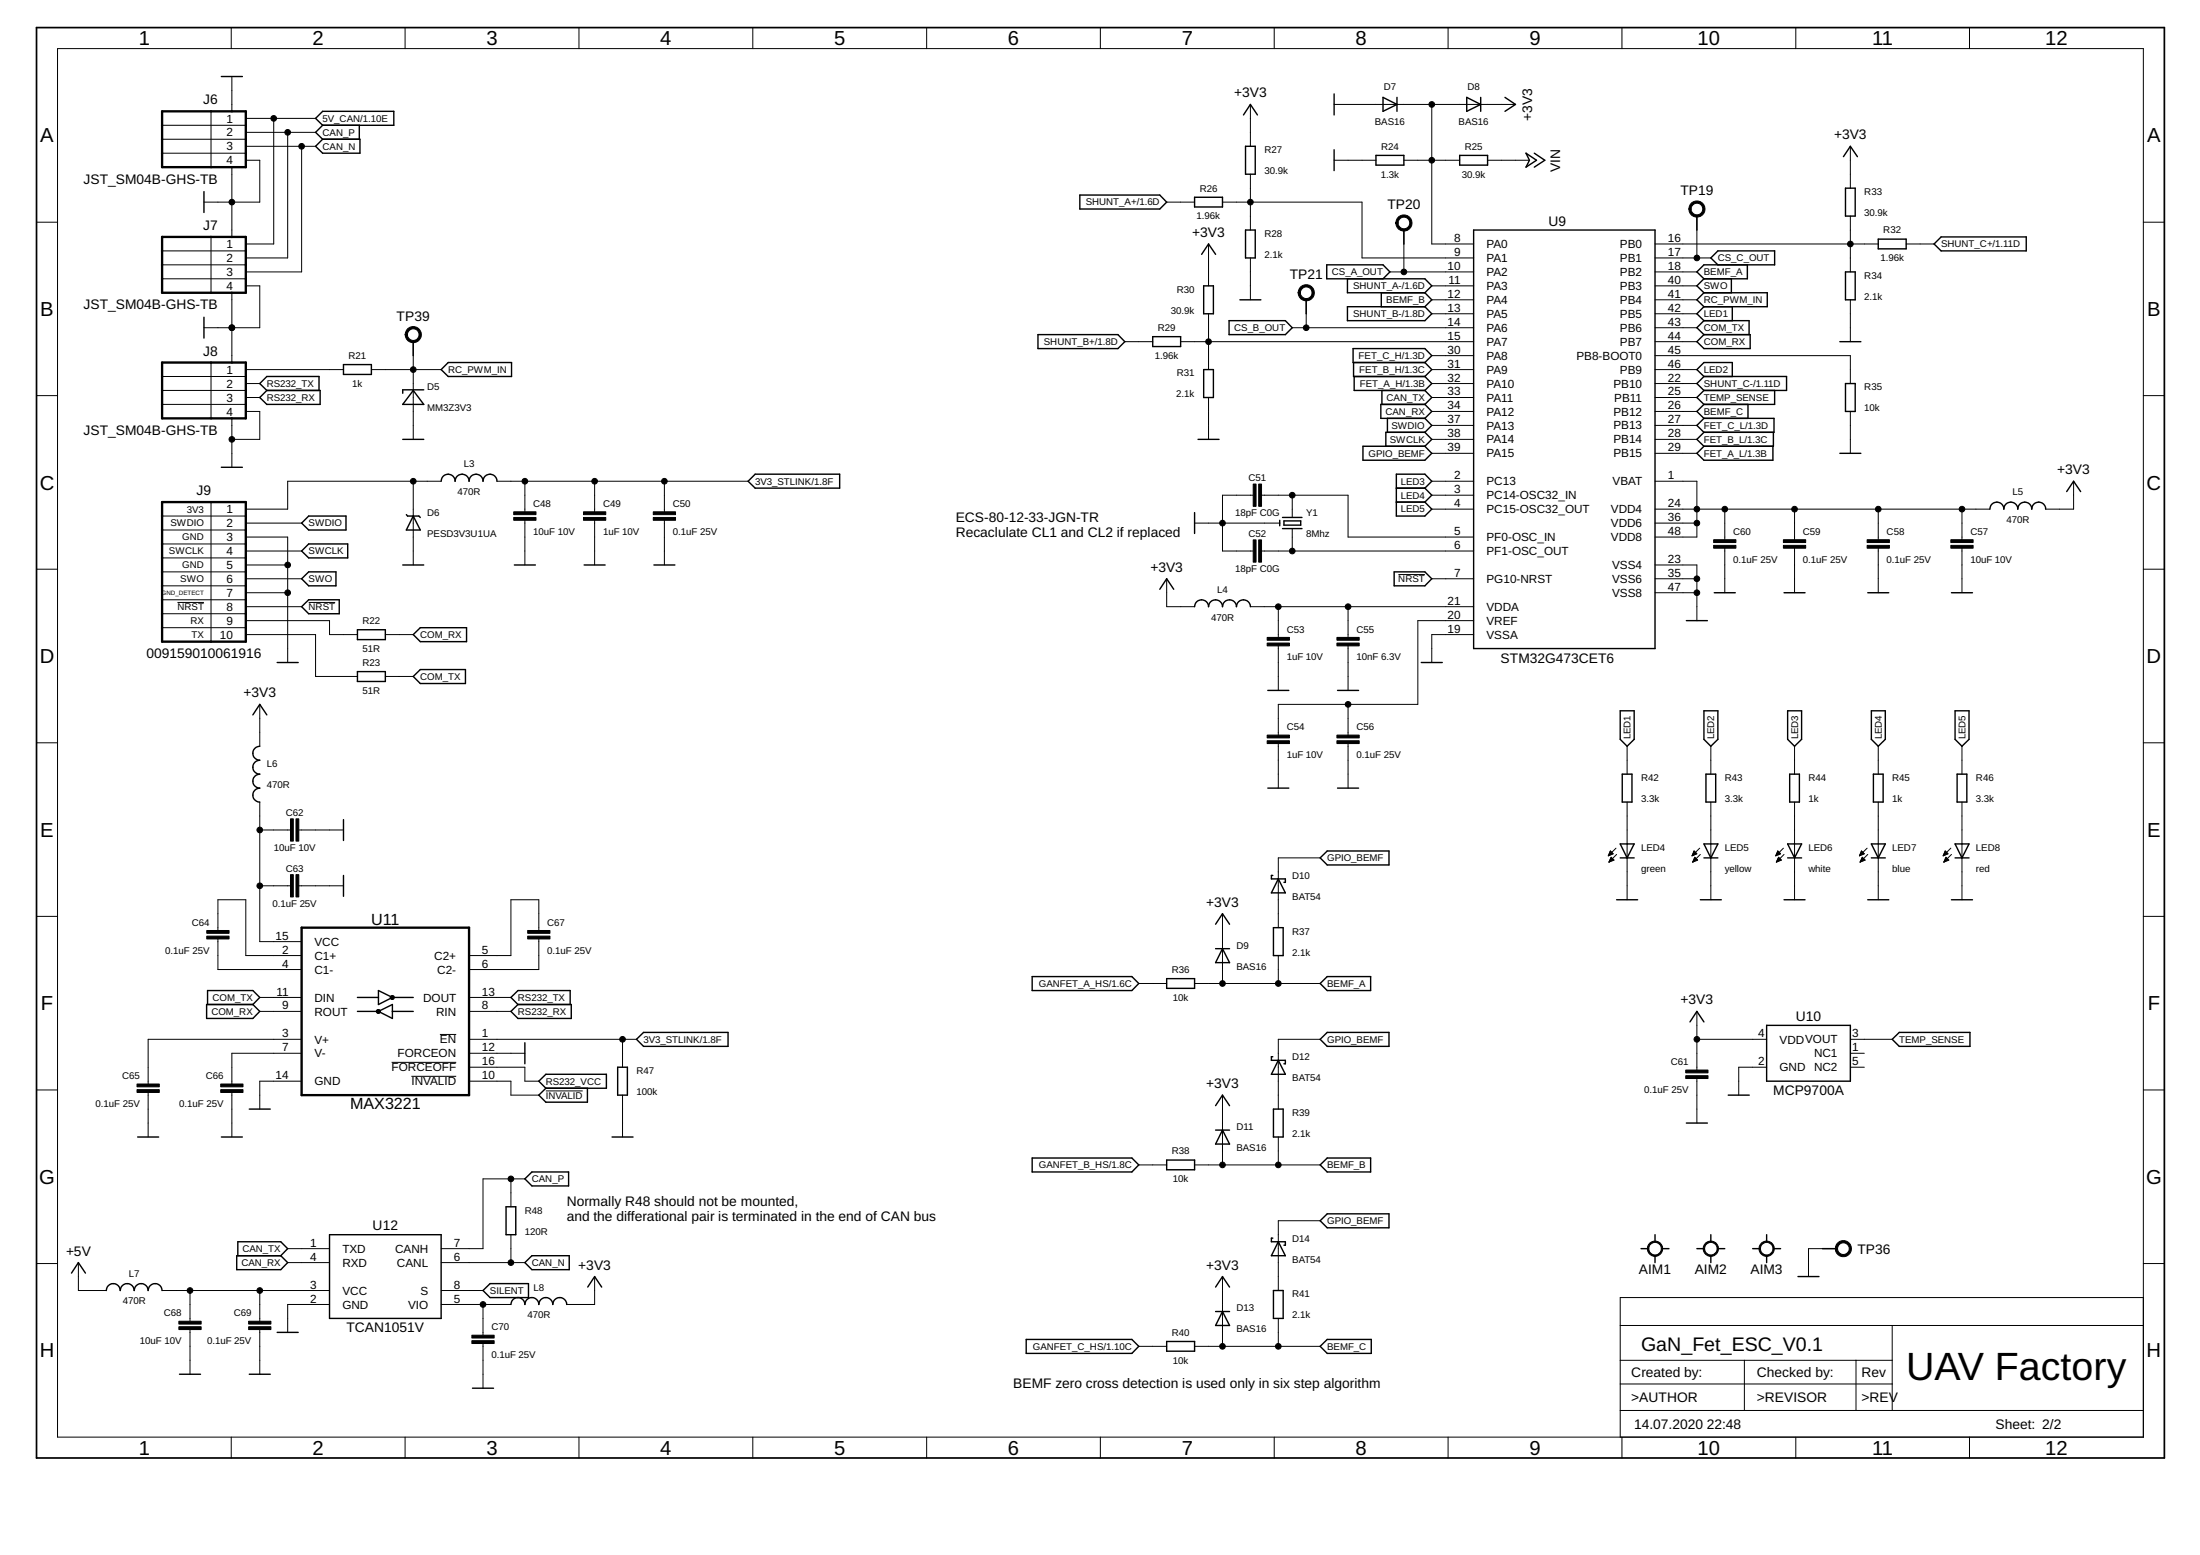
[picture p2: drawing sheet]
<svg xmlns="http://www.w3.org/2000/svg" width="297mm" height="210mm" viewBox="0 0 297 210" stroke-linecap="round" stroke-linejoin="round" font-family="sans-serif">
<g fill="none" stroke="#000" stroke-width=".14">
<path d="M7.8 6.6h281.6v187.4h-281.6zM21.9 16.9h11.3M21.9 18.8h11.3M28.5 15v7.6M31.2 3.7v2.9M31.3 10.3v4.7M33.2 17.9h9.4M33.2 19.7h9.4M33.2 16h9.4M37 16v16.9h-3.8M38.8 17.9v16.9h-5.6M40.7 19.7v17h-7.5"/>
<path d="M54.7 3.7v2.9M78.2 3.7v2.9M101.6 3.7v2.9M125.1 3.7v2.9M148.6 3.7v2.9M168.8 14.1v5.6M172 3.7v2.9M180.1 14.1h24.5M193.3 14.1v18.8h5.7M195.5 3.7v2.9M219 3.7v2.9M242.5 3.7v2.9"/>
<path d="M249.8 19.7v5.7M265.9 3.7v2.9M4.9 30h2.9M21.9 20.7h11.3M21.9 33.9h11.3M21.9 35.8h11.3M21.9 37.6h11.3M28.5 32v7.5M31.3 22.6v9.4M31.3 39.5v9.4M33.2 21.6h1.9v5.7h-7.6M33.2 38.6h1.9v5.6h-7.6"/>
<path d="M157.5 27.3h3.8M163.2 32.9v5.7M165.1 27.3h18.8v7.5h15.1M168.8 23.5v7.6M168.8 34.8v5.7M180.1 21.6h5.7M187.7 36.7h11.3M189.5 21.6h7.6M189.5 31.1v5.6M193.3 38.6h5.7M200.9 21.6h5.6M223.5 32.9h30.1"/>
<path d="M223.5 34.8h7.5M223.5 36.7h5.6M223.5 38.6h5.6M229.1 29.2v5.6M249.8 29.2v7.5M257.4 32.9h3.7M289.4 30h2.8M4.9 53.4h2.9M21.9 50.8h11.3M21.9 52.7h11.3M21.9 54.6h11.3M28.5 48.9v7.6"/>
<path d="M31.3 56.5v6.6M33.2 55.5h1.9v3.8h-3.8M33.2 49.9h13.2M33.2 51.8h1.9M33.2 53.7h1.9M50.1 49.9h9.5M55.8 46.1v13.2M151.9 46.1h3.7M159.4 46.1h39.6M163.2 42.4v7.5M163.2 53.7v5.6M174.5 44.2h24.5"/>
<path d="M176.4 40.5v3.7M193.3 49.9h5.7M193.3 40.5h5.7M193.3 42.4h5.7M193.3 48h5.7M193.3 51.8h5.7M193.3 53.7h5.7M193.3 55.5h5.7M193.3 57.4h5.7M193.3 59.3h5.7M223.5 44.2h5.6M223.5 49.9h5.6"/>
<path d="M223.5 40.5h5.6M223.5 42.4h5.6M223.5 46.1h5.6M223.5 48h26.3v3.8M223.5 51.8h5.6M223.5 53.7h5.6M223.5 55.5h5.6M223.5 57.4h5.6M223.5 59.3h5.6M249.8 40.5v5.6M249.8 55.5v5.7M289.4 53.4h2.8"/>
<path d="M4.9 76.8h2.9M21.9 69.7h11.3M21.9 71.5h11.3M21.9 73.4h11.3M21.9 75.3h11.3M21.9 77.2h11.3M21.9 79.1h11.3M28.5 67.8v18.8M33.2 72.5h5.6v16.9M33.2 74.4h7.5M33.2 78.1h7.5M33.2 70.6h7.5"/>
<path d="M33.2 76.3h5.6M55.8 65v11.3M59.6 65h-20.8v3.7h-5.6M67.1 65h33.9M70.9 65v4.1M70.9 70.2v6.1M80.3 65v4.1M80.3 70.2v6.1M89.7 65v4.1M89.7 70.2v6.1M157.5 78.1v3.8h3.8M161.3 70.6h11.5"/>
<path d="M169.2 66.8h-4.1v7.6h4.1M170.3 66.8h11.7v5.7h17M170.3 74.4h28.7M174.5 66.8v3M174.5 71.4v3M188.8 77.6h3.6M193.3 65h5.7M193.3 61.2h5.7M193.3 66.8h5.7M193.3 68.7h5.7M193.3 78.1h5.7M223.5 65h5.6v7.5h-5.6"/>
<path d="M223.5 76.3h5.6v7.5M223.5 61.2h5.6M223.5 68.7h45.2M223.5 78.1h5.6M223.5 70.6h5.6M232.9 68.7v4.2M232.9 74v6M242.3 68.7v4.2M242.3 74v6M253.6 68.7v4.2M253.6 74v6M264.9 68.7v4.2"/>
<path d="M264.9 74v6M280 65v3.7h-3.8M289.4 76.8h2.8M21.9 81h11.3M21.9 82.8h11.3M21.9 84.7h11.3M24 81.3h3.5M33.2 85.7h9.4v5.6h5.7M33.2 83.8h11.3v1.9h3.8M33.2 81.9h7.5M33.2 80h5.6M35.1 95.1v5.6"/>
<path d="M41.7 81.3h3.6M52 85.7h3.8M52 91.3h3.8M168.8 81.9h30.2M172.6 81.9v4.1M172.6 87.2v6M182 81.9v4.1M182 87.2v6M182 95.1v4.1M199 85.7h-5.7v3.7M199 83.8h-7.6v11.3h-18.8v4.1M223.5 80h5.6"/>
<path d="M4.9 100.3h2.9M35.1 108.3v18.8h5.6M35.1 119.6h4.1M35.1 112h4.1M40.3 119.6h6.1M40.3 112h6.1M172.6 100.4v6M178.2 115.8h-5.6v9.4M182 100.4v6M217.2 115.4h.1M217.2 115.4h.3M217.3 115.3h.4"/>
<path d="M217.3 116.4h.1M217.3 115.2h.5M217.3 116.3h.2M217.3 115.1h.4M217.3 116.2h.4M217.4 115h.2M217.4 116.1h.5M217.4 115h.1M217.4 116h.4M217.4 114.9h.1M217.4 115.9h.3M217.4 114.9l.4 .4-.7 .2z"/>
<path d="M217.5 115.9h.2M217.5 115.8h.1M217.5 115.7l.4 .4-.7 .3zM218.2 114.5l-1.1 1M218.3 115.3l-1.1 1.1M219.7 100.7v3.8M219.7 108.3v13.2M228.5 115.4h.1M228.5 115.4h.3M228.6 115.3h.4M228.6 116.4h.1M228.6 115.2h.5"/>
<path d="M228.6 116.3h.2M228.6 115.1h.4M228.6 116.2h.4M228.7 115h.2M228.7 116.1h.5M228.7 115h.1M228.7 116h.4M228.7 114.9h.1M228.7 115.9h.3M228.7 114.9l.4 .4-.6 .2zM228.8 115.9h.2M228.8 115.8h.1"/>
<path d="M228.8 115.7l.4 .4-.7 .3zM229.5 114.5l-1 1M229.6 115.3l-1.1 1.1M231 100.7v3.8M231 108.3v13.2M239.8 115.4h.1M239.8 115.4h.3M239.9 115.3h.4M239.9 116.4h.1M239.9 115.2h.5M239.9 116.3h.2M239.9 115.1h.4"/>
<path d="M239.9 116.2h.4M240 115h.2M240 116.1h.5M240 115h.1M240 116h.4M240 114.9l.4 .4-.6 .2zM240 114.9h.1M240 115.9h.3M240.1 115.9h.2M240.1 115.8h.1M240.5 116.1l-.4-.4-.3 .7M240.5 116.1l-.7 .3"/>
<path d="M240.8 114.5l-1 1M240.9 115.3l-1.1 1.1M242.3 100.7v3.8M242.3 108.3v13.2M251.1 115.4h.1M251.1 115.4h.3M251.2 115.3h.4M251.2 116.4h.1M251.2 115.2h.5M251.2 116.3h.2M251.2 115.1h.4M251.2 116.2h.4"/>
<path d="M251.3 115h.2M251.3 116.1h.5M251.3 115h.1M251.3 116h.4M251.3 114.9h.1M251.3 115.9h.4M251.3 114.9l.4 .4-.6 .2zM251.4 115.9h.2M251.4 115.8h.1M251.8 116.1l-.4-.4-.3 .7M251.8 116.1l-.7 .3M252.1 114.5l-1 1"/>
<path d="M252.2 115.3l-1.1 1.1M253.6 100.7v3.8M253.6 108.3v13.2M262.4 115.4h.1M262.4 115.4h.3M262.5 115.3h.4M262.5 116.4h.1M262.5 115.2h.5M262.5 116.3h.2M262.5 115.1h.4M262.5 116.2h.4M262.6 115h.2"/>
<path d="M262.6 116.1h.5M262.6 115h.1M262.6 116h.4M262.6 114.9h.1M262.6 115.9h.4M262.6 114.9l.4 .4-.6 .2zM262.7 115.9h.2M262.7 115.8h.1M263.1 116.1l-.4-.4-.3 .7M263.1 116.1l-.7 .3M263.4 114.5l-1 1M263.5 115.3l-1.1 1.1"/>
<path d="M264.9 100.7v3.8M264.9 108.3v13.2M289.4 100.3h2.8M4.9 123.7h2.9M29.4 125.6v-4.1h3.8v7.5h7.5M29.4 126.7v4.2h11.3M35.1 134.6h5.6M35.1 136.5h5.6M59.4 139.6h2.2M63.3 134.6h5.7M63.3 136.5h5.7M72.7 125.6v-4.1h-3.7v7.5h-5.7"/>
<path d="M72.7 126.7v4.2h-9.4M153.8 132.8h3.7M161.3 132.8h16.9M165.1 123.3v9.5M172.6 129v3.8M229.1 136.5v7.9M289.4 123.7h2.8M4.9 147.1h2.9M20 147.4v6.1M31.3 147.4v6.1M40.7 140.3h-20.7v6M40.7 145.9h-5.6v3.8"/>
<path d="M40.7 142.2h-9.4v4.1M52.9 143.4h8.7M55.5 145.3h6.1M63.3 140.3h22.6M63.3 144.1h7.6v1.8h1.8M63.3 145.9h5.7v1.9h3.7M63.3 142.2h7.6M69 159.1v3.8M70.9 159.1h-5.7v9.5h-5.6M73.7 147.3h5M84.1 140.3v3.8M84.1 147.8v5.7"/>
<path d="M153.8 157.2h3.7M161.3 157.2h16.9M165.1 147.8v9.4M172.6 153.5v3.7M178.2 140.3h-5.6v9.4M229.1 140.3h9.4M229.1 145.6v6M238.5 144.1h-3.7v3.7M249.8 140.3h5.7M249.8 144.1h1.9M249.8 142.2h1.9M289.4 147.1h2.8"/>
<path d="M4.9 170.6h2.9M10.6 170.4v3.8h3.8M21.9 174.2h22.6M25.7 174.2v4.2M25.7 179.5v6M35.1 174.2v4.2M35.1 179.5v6M38.8 168.6h5.7M38.8 170.4h5.7M44.5 176.1h-5.7v3.8M59.6 174.2h5.6M59.6 170.4h11.3"/>
<path d="M59.6 176.1h9.4M65.2 176.1v4.1M69 166.7v3.7M80.3 172.3v3.8h-3.8M165.1 172.3v9.4M172.6 178v3.7M178.2 164.8h-5.6v9.4M218.8 178.9h70.6M247.9 168.6h-3.7v3.7M255.5 178.9v11.5M289.4 175.2h-70.6v18.8M289.4 170.6h2.8"/>
<path d="M31.2 194v2.8M54.7 194v2.8M65.2 181.4v6M78.2 194v2.8M101.6 194v2.8M125.1 194v2.8M148.6 194v2.8M153.8 181.7h3.7M161.3 181.7h16.9M172 194v2.8M195.5 194v2.8M218.8 183.6h36.7"/>
<path d="M218.8 186.8h36.7M218.8 190.4h70.6M219 194v2.8M235.5 183.6v6.8M242.5 194v2.8M250.6 183.6v6.8M265.9 194v2.8"/>
</g>
<g fill="none" stroke="#000" stroke-width=".19">
<path d="M29.9 10.3h2.8M42.6 16l1-1h9.6v1.9h-9.6zM43.6 16.9l-1 1 1 .9M43.6 18.8h5v1.9h-5l-1-1zM48.5 16.9v1.9M167.9 15.5l.9-1.4 1 1.4M168.2 19.7h1.3v3.8h-1.3zM180.1 12.7v2.8M186.7 13.1l1.9 1-1.9 .9zM188.6 13.1v1.9M198 13.1l1.9 1-1.9 .9zM199.9 13.1v1.9"/>
<path d="M203.2 13.1l1.4 1-1.4 .9M27.5 25.9v2.8M145.8 26.3h10.8l.9 1-.9 .9h-10.8zM161.3 26.6h3.8v1.3h-3.8zM162.2 34.3l1-1.4 .9 1.4M162.5 38.6h1.3v3.8h-1.3zM168.2 31.1h1.3v3.7h-1.3zM180.1 20.2v2.8M181.9 37.6v1.9h10.5M185.8 21h3.7v1.3h-3.7zM186.5 39.5v1.9M186.7 37.6l1-.9-1-.9h-7.6v1.8h13.3l.9 1-.9 .9"/>
<path d="M189.5 31.1v1.8M192.4 39.5l.9 1-.9 .9M197.1 21h3.8v1.3h-3.8zM199 31.1h24.5v56.4h-24.5zM206 20.7l1.5 .9-1.5 1 .5-1zM207.2 20.7l1.4 .9-1.4 1M229.1 29.2v1.9M230.1 37.6l-1 1 1 .9M230.1 39.5h8.5v1.9h-8.5M230.1 39.5l-1 1 1 .9M231.9 35.8l-.9-1 .9-.9h7.7v1.9h-9.5l-1 .9 1 .9M233.8 37.6v1.9"/>
<path d="M235.9 35.8v1.8h-5.8M248.9 21.1l.9-1.4 1 1.4M249.2 36.7h1.3v3.8h-1.3zM249.2 25.4h1.3v3.8h-1.3zM253.6 32.3h3.8v1.3h-3.8zM262.1 32h11.5v1.9h-11.5l-1-1zM27.5 42.8v2.8M36 52.7l-.9-.9 .9-1h7.1v1.9M36 52.7h7.2v1.9h-7.2l-.9-.9zM46.4 49.2h3.7v1.3h-3.7zM54.4 59.3h2.8M55.8 52.7l1.4 1.9h-2.8z"/>
<path d="M55.8 46.1v1.9M57.2 52.6h-2.8v.5M59.6 49.9l.9-1h8.6v1.9h-8.6zM140.1 45.2h10.8l1 .9-1 1h-10.8zM155.6 45.4h3.8v1.4h-3.8zM161.8 59.3h2.8M162.5 49.9h1.3v3.8h-1.3zM165.9 43.3h7.6l1 .9-1 1h-7.6zM167.4 40.5h2.8M176.4 40.5v1.9M181.9 41.4h10.5l.9 1-.9 .9h-10.5zM182.7 47.1h9.7l.9 .9-.9 .9h-9.7z"/>
<path d="M182.8 48.9v1.9h9.6M182.8 50.8v1.9h9.6M186.6 52.7v1.9M187.3 56.5v1.9M192.4 54.6h-6v1.9h6M192.4 52.7l.9 1-.9 .9M192.4 54.6l.9 .9-.9 1M192.4 58.4l.9 .9-.9 .9M192.4 58.4h-5.3v1.8M192.4 56.5l.9 .9-.9 1M192.4 48.9l.9 1-.9 .9M192.4 50.8l.9 1-.9 .9"/>
<path d="M230.1 43.3l-1 .9 1 1M230.1 43.3h6.1v1.9M230.1 45.2h6.2v1.9h-6.2l-1-1zM230.1 50.8h11.1v1.9h-11.1M230.1 56.5h9.4v1.9h-9.4M230.1 52.7l-1 1 1 .9M230.1 50.8l-1-.9 1-1h3.8v1.9M230.1 50.8l-1 1 1 .9M230.1 58.4l-1 .9 1 .9M230.1 56.5l-1 .9 1 1M230.1 41.4l-1 1 1 .9M230.1 54.6l-1 .9 1 1"/>
<path d="M233.9 41.4v1.9M236 54.6v1.9M239.4 58.4v1.8h-9.3M239.6 52.7v1.9h-9.5M248.4 46.1h2.8M249.2 51.8h1.3v3.7h-1.3zM29.9 63.1h2.8M40.7 78.1l1-.9h3.7v1.9h-3.7zM41.7 73.4h5.2v1.9h-5.2l-1-.9zM41.7 69.7h5v1.8h-5l-1-.9zM54.4 76.3h2.8M54.9 69.5l.1 .2h1.6l.1 .1"/>
<path d="M55.8 69.7l.9 1.8h-1.8zM59.6 65a.94 .94 0 0 1 .9-1 .94 .94 0 0 1 .9 1 .94 .94 0 0 1 1-1 .94 .94 0 0 1 .9 1 .94 .94 0 0 1 1-1 .94 .94 0 0 1 .9 1 .94 .94 0 0 1 1-1 .94 .94 0 0 1 .9 1M69.4 76.3h2.9M78.9 76.3h2.8M88.3 76.3h2.8M102 64h11.4v1.9h-11.4l-1-.9zM156.6 79.5l.9-1.4 1 1.4M161.3 69.2v2.8M172.8 70.2v.8M173.2 71.4h2.6M173.2 69.8h2.6M173.4 70.3h2.2v.6h-2.2z"/>
<path d="M184 60.2h8.4l.9 1-.9 .9h-8.4zM188.2 77.2h4.2l.9 .9-.9 1h-4.2zM188.5 65.9h3.9M188.5 67.8h3.9M192.4 65.9l.9-.9-.9-1h-3.9v5.7h3.9l.9-1-.9-.9M192.4 65.9l.9 .9-.9 1M230.1 60.2l-1 1 1 .9h9.3v-1.9M248.4 61.2h2.8M268.7 68.7a.94 .94 0 0 1 .9-.9 .94 .94 0 0 1 1 .9 .94 .94 0 0 1 .9-.9 .94 .94 0 0 1 .9 .9 .94 .94 0 0 1 1-.9 .94 .94 0 0 1 .9 .9 .94 .94 0 0 1 1-.9 .94 .94 0 0 1 .9 .9M279 66.4l1-1.4 .9 1.4M34.1 96.5l1-1.4 .9 1.4M37.4 89.4h2.9"/>
<path d="M40.7 81.9l1-.9h4.1v1.8h-4.1zM48.3 85h3.7v1.3h-3.7zM48.3 90.7h3.7v1.3h-3.7zM55.8 91.3l.9-.9h6.1v1.9h-6.1zM55.8 85.7l.9-1h6.3v1.9h-6.3zM161.3 81.9a.94 .94 0 0 1 .9-.9 .94 .94 0 0 1 1 .9 .94 .94 0 0 1 .9-.9 .94 .94 0 0 1 1 .9 .94 .94 0 0 1 .9-.9 .94 .94 0 0 1 .9 .9 .94 .94 0 0 1 1-.9 .94 .94 0 0 1 .9 .9M171.2 93.2h2.8M180.6 93.2h2.8M191.9 89.4h2.8M218.8 95.9h1.8v3.9l-.9 .9-.9-.9zM227.7 83.8h2.8M230.1 95.9h1.8v3.9l-.9 .9-.9-.9z"/>
<path d="M231.5 80h2.8M240.9 80h2.8M241.4 95.9h1.8v3.9l-.9 .9-.9-.9zM252.2 80h2.8M252.7 95.9h1.9v3.9l-1 .9-.9-.9zM263.5 80h2.8M264 95.9h1.9v3.9l-1 .9-.9-.9zM35.1 100.7a.94 .94 0 0 0-1 1 .94 .94 0 0 0 1 .9 .94 .94 0 0 0-1 1 .94 .94 0 0 0 1 .9 .94 .94 0 0 0-1 .9 .94 .94 0 0 0 1 1 .94 .94 0 0 0-1 .9 .94 .94 0 0 0 1 1M46.4 110.6v2.9M46.4 118.2v2.8M171.2 106.4h2.8M171.9 118.2h-.2v.4h1.8v.5h-.1"/>
<path d="M172.6 118.6l.9 1.9h-1.8zM178.2 115.8l1-.9h8.3v1.9h-8.3zM180.6 106.4h2.8M218.8 115.8h1.8M218.8 113.9h1.8l-.9 1.9zM219 104.5h1.3v3.8h-1.3zM230.1 115.8h1.8M230.1 113.9h1.8l-.9 1.9zM230.3 104.5h1.3v3.8h-1.3zM241.4 113.9h1.8l-.9 1.9zM241.4 115.8h1.8M241.6 104.5h1.4v3.8h-1.4z"/>
<path d="M252.7 115.8h1.9M252.7 113.9h1.9l-1 1.9zM252.9 104.5h1.4v3.8h-1.4zM264 115.8h1.9M264 113.9h1.9l-1 1.9zM264.2 104.5h1.4v3.8h-1.4zM27.9 135.6h6.2l1 .9-1 1h-6.2zM28 135.6v-1.9h6.1l1 .9-1 1M48.3 134.6h2.8M48.3 136.5h2.8M51.1 133.7l1.9 .9-1.9 1zM51.1 136.5l1.9-.9v1.9z"/>
<path d="M53 134.6h2.8M53 136.5h2.8M69 136.5l.9-.9h7.2v1.9h-7.2zM69.9 135.6l-.9-1 .9-.9h7.1v1.9M139.4 131.8h13.4l1 1-1 .9h-13.4zM157.5 132.1h3.8v1.3h-3.8zM164.1 128.1h1.9M164.1 124.8l1-1.5 .9 1.5M165.1 128.1l.9 1.8h-1.9zM171.9 125.2h1.3v3.8h-1.3zM178.2 132.8l1-1h5.9v1.9h-5.9zM218.3 121.5h2.8"/>
<path d="M228.2 137.9l.9-1.4 1 1.4M229.6 121.5h2.8M238.5 138.4h11.3v7.5h-11.3zM240.9 121.5h2.8M252.2 121.5h2.8M263.5 121.5h2.8M18.6 153.5h2.8M29.9 153.5h2.8M33.7 149.7h2.8M70.9 159.1l.9-.9h5v1.9h-5zM70.9 140.8v2.8M72.7 145.9l1-.9h8.2v1.9h-8.2z"/>
<path d="M73.7 146.9l-1 .9 1 1h5.6v-1.9M82.6 153.5h2.9M83.4 144.1h1.3v3.7h-1.3zM85.9 140.3l1-.9h11.4v1.8h-11.4zM139.4 156.3h13.4l1 .9-1 1h-13.4zM157.5 156.6h3.8v1.3h-3.8zM164.1 152.5h1.9M164.1 149.2l1-1.4 .9 1.4M165.1 152.5l.9 1.9h-1.9zM171.9 142.6h-.2v.5h1.8v.5h-.1M171.9 149.7h1.3v3.8h-1.3zM172.6 143.1l.9 1.9h-1.8z"/>
<path d="M178.2 140.3l1-.9h8.3v1.8h-8.3zM178.2 157.2l1-.9h5.9v1.9h-5.9zM227.7 151.6h2.8M233.3 147.8h2.9M255.5 140.3l.9-.9h9.6v1.8h-9.6zM9.7 171.9l.9-1.5 .9 1.5M14.4 174.2a.94 .94 0 0 1 .9-.9 .94 .94 0 0 1 .9 .9 .94 .94 0 0 1 1-.9 .94 .94 0 0 1 .9 .9 .94 .94 0 0 1 1-.9 .94 .94 0 0 1 .9 .9 .94 .94 0 0 1 .9-.9 .94 .94 0 0 1 1 .9M32 169.5h5.9l.9 .9-.9 1h-5.9zM32.1 169.5v-1.9h5.8l.9 1-.9 .9M37.4 179.9h2.9M44.5 166.7h15.1v11.3h-15.1zM65.2 174.2l1-.9h5.2v1.9h-5.2z"/>
<path d="M68.3 162.9h1.3v3.8h-1.3zM69 176.1a.94 .94 0 0 1 .9-.9 .94 .94 0 0 1 1 .9 .94 .94 0 0 1 .9-.9 .94 .94 0 0 1 .9 .9 .94 .94 0 0 1 1-.9 .94 .94 0 0 1 .9 .9 .94 .94 0 0 1 1-.9 .94 .94 0 0 1 .9 .9M70.9 170.4l.9-.9h5.1v1.9h-5.1zM79.4 173.7l.9-1.4 .9 1.4M164.1 177h1.9M164.1 173.7l1-1.4 .9 1.4M165.1 177l.9 1.9h-1.9zM171.9 167.1h-.2v.5h1.8v.5h-.1M171.9 174.2h1.3v3.8h-1.3zM172.6 167.6l.9 1.9h-1.8zM178.2 164.8l1-.9h8.3v1.8h-8.3zM221.6 168.6h.9"/>
<path d="M223.5 166.7v.9M223.5 169.5v.9M224.4 168.6h.9M229.1 168.6h1M231 166.7v.9M231 169.5v.9M231.9 168.6h1M236.6 168.6h1M238.5 166.7v.9M238.5 169.5v.9M239.5 168.6h.9M242.8 172.3h2.8"/>
<path d="M246.1 168.6h1.8M24.2 185.5h2.9M33.7 185.5h2.8M63.8 187.4h2.8M138.6 180.8h14.2l1 .9-1 1h-14.2zM157.5 181.1h3.8v1.3h-3.8zM178.2 181.7l1-.9h5.9v1.9h-5.9z"/>
</g>
<path d="M4.9 3.7h287.3v193.1h-287.3z" fill="none" stroke="#000" stroke-width=".23"/>
<path d="M21.9 15h11.3v7.6h-11.3zM21.9 32h11.3v7.5h-11.3zM21.9 48.9h11.3v7.6h-11.3zM21.9 67.8h11.3v18.8h-11.3zM40.7 125.2h22.6v22.6h-22.6z" fill="none" stroke="#000" stroke-width=".32"/>
<g fill="#000" stroke="#000" stroke-width=".14">
<path d="M175.6 38.7a1.1 1.1 0 0 1 1.7 .3 1.1 1.1 0 0 1-.7 1.6 1.1 1.1 0 0 1-1.3-1.1h.3a.79 .79 0 0 1 1.1-.6 .79 .79 0 0 1 .2 1.3 .79 .79 0 0 1-1.3-.4v-.3h-.3l.2-.6z" fill-rule="evenodd"/>
<path d="M188.8 29.3a1.1 1.1 0 0 1 1.7 .3 1.1 1.1 0 0 1-.7 1.6 1.1 1.1 0 0 1-1.4-1.1h.4a.79 .79 0 0 1 1.1-.7 .79 .79 0 0 1 .1 1.4 .79 .79 0 0 1-1.2-.5v-.2h-.4l.2-.6z" fill-rule="evenodd"/>
<path d="M228.4 27.4a1.09 1.09 0 0 1 1.7 .3 1.09 1.09 0 0 1-.7 1.6 1.09 1.09 0 0 1-1.4-1.1h.3a.79 .79 0 0 1 1.2-.6 .79 .79 0 0 1 .1 1.3 .79 .79 0 0 1-1.3-.5v-.2h-.3l.2-.6z" fill-rule="evenodd"/>
<path d="M55.1 44.3a1.1 1.1 0 0 1 1.7 .4 1.1 1.1 0 0 1-.7 1.5 1.1 1.1 0 0 1-1.4-1h.3a.79 .79 0 0 1 1.2-.7 .79 .79 0 0 1 .1 1.3 .79 .79 0 0 1-1.3-.4v-.2h-.3l.2-.6z" fill-rule="evenodd"/>
<path d="M50.9 136.4l.1-.1 .3 .1v.3l-.3 .1-.2-.3 .3-.1 .1 .1-.1 .1-.3-.1z" fill-rule="evenodd"/>
<path d="M52.7 134.5l.2-.1 .3 .1v.3l-.3 .1-.2-.3h.2h.2l-.1 .1-.3-.1z" fill-rule="evenodd"/>
<path d="M222.8 167.8a1.04 1.04 0 0 1 1.6 .3 1.04 1.04 0 0 1-.7 1.5 1.04 1.04 0 0 1-1.3-1h.2a.85 .85 0 0 1 1.2-.9 .85 .85 0 0 1 .2 1.4 .85 .85 0 0 1-1.3-.3l-.1-.2h-.2l.1-.3z" fill-rule="evenodd"/>
<path d="M230.3 167.8a1.04 1.04 0 0 1 1.6 .3 1.04 1.04 0 0 1-.7 1.5 1.04 1.04 0 0 1-1.2-1h.1a.85 .85 0 0 1 1.2-.9 .85 .85 0 0 1 .3 1.4 .85 .85 0 0 1-1.4-.3l-.1-.2h-.1v-.3z" fill-rule="evenodd"/>
<path d="M237.8 167.8a1.04 1.04 0 0 1 1.7 .3 1.04 1.04 0 0 1-.7 1.5 1.04 1.04 0 0 1-1.3-1h.2a.85 .85 0 0 1 1.2-.9 .85 .85 0 0 1 .2 1.4 .85 .85 0 0 1-1.4-.3v-.2h-.2v-.3z" fill-rule="evenodd"/>
<path d="M248.2 167.7a1.09 1.09 0 0 1 1.7 .4 1.09 1.09 0 0 1-.8 1.5 1.09 1.09 0 0 1-1.3-1h.3a.79 .79 0 0 1 1.1-.8 .79 .79 0 0 1 .2 1.3 .79 .79 0 0 1-1.3-.3v-.2h-.3l.2-.6z" fill-rule="evenodd"/>
<circle cx="37" cy="16" r=".38"/>
<circle cx="38.8" cy="17.9" r=".38"/>
<circle cx="40.7" cy="19.7" r=".38"/>
<circle cx="193.3" cy="14.1" r=".38"/>
<circle cx="31.3" cy="27.3" r=".38"/>
<circle cx="168.8" cy="27.3" r=".38"/>
<circle cx="189.5" cy="36.7" r=".38"/>
<circle cx="193.3" cy="21.6" r=".38"/>
<circle cx="229.1" cy="34.8" r=".38"/>
<circle cx="249.8" cy="32.9" r=".38"/>
<circle cx="31.3" cy="44.2" r=".38"/>
<circle cx="31.3" cy="59.3" r=".38"/>
<circle cx="55.8" cy="49.9" r=".38"/>
<circle cx="163.2" cy="46.1" r=".38"/>
<circle cx="176.4" cy="44.2" r=".38"/>
<circle cx="38.8" cy="76.3" r=".38"/>
<circle cx="55.8" cy="65" r=".38"/>
<circle cx="70.9" cy="65" r=".38"/>
<circle cx="80.3" cy="65" r=".38"/>
<circle cx="89.7" cy="65" r=".38"/>
<circle cx="165.1" cy="70.6" r=".38"/>
<circle cx="174.5" cy="66.8" r=".38"/>
<circle cx="174.5" cy="74.4" r=".38"/>
<circle cx="229.1" cy="78.1" r=".38"/>
<circle cx="229.1" cy="70.6" r=".38"/>
<circle cx="229.1" cy="68.7" r=".38"/>
<circle cx="232.9" cy="68.7" r=".38"/>
<circle cx="242.3" cy="68.7" r=".38"/>
<circle cx="253.6" cy="68.7" r=".38"/>
<circle cx="264.9" cy="68.7" r=".38"/>
<circle cx="38.8" cy="80" r=".38"/>
<circle cx="172.6" cy="81.9" r=".38"/>
<circle cx="182" cy="81.9" r=".38"/>
<circle cx="182" cy="95.1" r=".38"/>
<circle cx="229.1" cy="80" r=".38"/>
<circle cx="35.1" cy="119.6" r=".38"/>
<circle cx="35.1" cy="112" r=".38"/>
<circle cx="165.1" cy="132.8" r=".38"/>
<circle cx="172.6" cy="132.8" r=".38"/>
<circle cx="69" cy="159.1" r=".38"/>
<circle cx="84.1" cy="140.3" r=".38"/>
<circle cx="165.1" cy="157.2" r=".38"/>
<circle cx="172.6" cy="157.2" r=".38"/>
<circle cx="229.1" cy="140.3" r=".38"/>
<circle cx="25.7" cy="174.2" r=".38"/>
<circle cx="35.1" cy="174.2" r=".38"/>
<circle cx="65.2" cy="176.1" r=".38"/>
<circle cx="69" cy="170.4" r=".38"/>
<circle cx="165.1" cy="181.7" r=".38"/>
<circle cx="172.6" cy="181.7" r=".38"/>
</g>
<g fill="#000" stroke="#000" stroke-width=".14">
<path d="M69.4 69.8h3v.4h-3zM69.4 69.1h3v.4h-3zM78.8 69.8h3v.4h-3zM78.8 69.1h3v.4h-3zM88.2 69.8h3v.4h-3zM88.2 69.1h3v.4h-3zM169.2 65.3h.4v3h-.4zM169.2 72.9h.4v3h-.4zM169.9 65.3h.4v3h-.4zM169.9 72.9h.4v3h-.4zM231.4 73.6h3v.4h-3zM231.4 72.9h3v.3h-3z"/>
<path d="M240.8 73.6h3v.4h-3zM240.8 72.9h3v.3h-3zM252.1 73.6h3v.4h-3zM252.1 72.9h3v.3h-3zM263.4 73.6h3v.4h-3zM263.4 72.9h3v.3h-3zM171.1 86.8h3v.4h-3zM171.1 86h3v.4h-3zM171.1 100h3v.4h-3zM171.1 99.2h3v.4h-3zM180.5 86.8h3v.4h-3zM180.5 86h3v.4h-3z"/>
<path d="M180.5 100h3v.4h-3zM180.5 99.2h3v.4h-3zM39.2 118.1h.4v3h-.4zM39.2 110.5h.4v3h-.4zM40 118.1h.3v3h-.3zM40 110.5h.3v3h-.3zM27.9 126.4h3v.3h-3zM27.9 125.6h3v.4h-3zM71.2 126.4h3.1v.3h-3.1zM71.2 125.6h3.1v.4h-3.1zM18.5 147.1h3v.4h-3zM18.5 146.3h3v.4h-3z"/>
<path d="M29.8 147.1h3v.4h-3zM29.8 146.3h3v.4h-3zM227.6 145.2h3v.4h-3zM227.6 144.4h3v.4h-3zM24.2 179.1h3v.4h-3zM24.2 178.4h3v.3h-3zM33.6 179.1h3v.4h-3zM33.6 178.4h3v.3h-3zM63.7 181h3v.4h-3zM63.7 180.2h3v.4h-3z"/>
</g>
<text font-size="5.3" x="257.4" y="186.3">UAV Factory</text>
<g font-size="2.7">
<text x="18.7" y="6.1">1</text>
<text x="42.2" y="6.1">2</text>
<text x="65.7" y="6.1">3</text>
<text x="89.1" y="6.1">4</text>
<text x="112.6" y="6.1">5</text>
<text x="136.1" y="6.1">6</text>
<text x="159.5" y="6.1">7</text>
<text x="183" y="6.1">8</text>
<text x="206.5" y="6.1">9</text>
<text x="229.2" y="6.1">10</text>
<text x="252.8" y="6.1">11</text>
<text x="276.1" y="6.1">12</text>
<text x="5.4" y="19.2">A</text>
<text x="289.9" y="19.2">A</text>
<text x="5.4" y="42.7">B</text>
<text x="289.9" y="42.7">B</text>
<text x="5.4" y="66.1">C</text>
<text x="289.8" y="66.1">C</text>
<text x="5.4" y="89.5">D</text>
<text x="289.8" y="89.5">D</text>
<text x="5.4" y="112.9">E</text>
<text x="289.9" y="112.9">E</text>
<text x="5.5" y="136.4">F</text>
<text x="290" y="136.4">F</text>
<text x="5.3" y="159.8">G</text>
<text x="289.7" y="159.8">G</text>
<text x="5.4" y="183.2">H</text>
<text x="289.8" y="183.2">H</text>
<text x="18.7" y="196.3">1</text>
<text x="42.2" y="196.3">2</text>
<text x="65.7" y="196.3">3</text>
<text x="89.1" y="196.3">4</text>
<text x="112.6" y="196.3">5</text>
<text x="136.1" y="196.3">6</text>
<text x="159.5" y="196.3">7</text>
<text x="183" y="196.3">8</text>
<text x="206.5" y="196.3">9</text>
<text x="229.2" y="196.3">10</text>
<text x="252.8" y="196.3">11</text>
<text x="276.1" y="196.3">12</text>
</g>
<text font-size="2.6" x="221.6" y="182.3">GaN_Fet_ESC_V0.1</text>
<g font-size="2.2">
<text x="50.1" y="124.9">U11</text>
<text x="47.3" y="149.7">MAX3221</text>
</g>
<g font-size="1.9">
<text x="27.5" y="14.1">J6</text>
<text x="166.6" y="13.2">+3V3</text>
<text x="206.9" y="16.3" transform="rotate(-90 206.9 16.3)">+3V3</text>
<text x="210.6" y="23.2" transform="rotate(-90 210.6 23.2)">VIN</text>
<text x="247.6" y="18.8">+3V3</text>
<text x="11.3" y="24.8">JST_SM04B-GHS-TB</text>
<text x="187.3" y="28.2">TP20</text>
<text x="226.9" y="26.3">TP19</text>
<text x="27.5" y="31">J7</text>
<text x="161" y="32">+3V3</text>
<text x="209.1" y="30.5">U9</text>
<text x="11.3" y="41.8">JST_SM04B-GHS-TB</text>
<text x="174.1" y="37.6">TP21</text>
<text x="27.5" y="48">J8</text>
<text x="53.6" y="43.3">TP39</text>
<text x="11.3" y="58.7">JST_SM04B-GHS-TB</text>
<text x="277.8" y="64">+3V3</text>
<text x="26.5" y="66.8">J9</text>
<text x="129" y="70.5">ECS-80-12-33-JGN-TR</text>
<text x="129" y="72.5">Recaclulate CL1 and CL2 if replaced</text>
<text x="155.3" y="77.2">+3V3</text>
<text x="19.8" y="88.9">009159010061916</text>
<text x="202.6" y="89.4">STM32G473CET6</text>
<text x="32.9" y="94.1">+3V3</text>
<text x="162.9" y="122.4">+3V3</text>
<text x="226.9" y="135.6">+3V3</text>
<text x="242.5" y="137.8">U10</text>
<text x="162.9" y="146.9">+3V3</text>
<text x="239.4" y="147.8">MCP9700A</text>
<text x="50.3" y="166.1">U12</text>
<text x="76.5" y="162.8">Normally R48 should not be mounted,</text>
<text x="76.5" y="164.8">and the differational pair is terminated in the end of CAN bus</text>
<text x="8.9" y="169.5">+5V</text>
<text x="78.1" y="171.4">+3V3</text>
<text x="162.9" y="171.4">+3V3</text>
<text x="221.3" y="172">AIM1</text>
<text x="228.8" y="172">AIM2</text>
<text x="236.4" y="172">AIM3</text>
<text x="250.8" y="169.2">TP36</text>
<text x="46.8" y="179.9">TCAN1051V</text>
<text x="220.3" y="185.9">Created by:</text>
<text x="237.2" y="185.9">Checked by:</text>
<text x="251.3" y="185.9">Rev</text>
<text x="136.8" y="187.4">BEMF zero cross detection is used only in six step algorithm</text>
<text x="220.3" y="189.3">&gt;AUTHOR</text>
<text x="237.2" y="189.3">&gt;REVISOR</text>
<text x="251.3" y="189.3">&gt;REV</text>
<text x="220.6" y="192.9">14.07.2020</text>
<text x="230.5" y="192.9">22:48</text>
<text x="269.4" y="192.9">Sheet: 2/2</text>
</g>
<g font-size="1.6">
<text x="30.6" y="16.5">1</text>
<text x="30.6" y="18.4">2</text>
<text x="30.6" y="20.3">3</text>
<text x="30.6" y="22.2">4</text>
<text x="30.6" y="33.5">1</text>
<text x="30.6" y="35.4">2</text>
<text x="196.3" y="32.7">8</text>
<text x="196.3" y="34.5">9</text>
<text x="200.7" y="33.5">PA0</text>
<text x="200.7" y="35.4">PA1</text>
<text x="218.7" y="33.5">PB0</text>
<text x="218.7" y="35.4">PB1</text>
<text x="225.2" y="32.7">16</text>
<text x="225.2" y="34.5">17</text>
<text x="30.6" y="37.3">3</text>
<text x="30.6" y="39.1">4</text>
<text x="195.5" y="36.4">10</text>
<text x="195.5" y="40.2">12</text>
<text x="195.6" y="38.3">11</text>
<text x="200.7" y="37.3">PA2</text>
<text x="200.7" y="39.1">PA3</text>
<text x="200.7" y="41">PA4</text>
<text x="218.7" y="37.3">PB2</text>
<text x="218.7" y="39.1">PB3</text>
<text x="218.7" y="41">PB4</text>
<text x="225.2" y="36.4">18</text>
<text x="225.2" y="38.3">40</text>
<text x="225.2" y="40.2">41</text>
<text x="195.5" y="42.1">13</text>
<text x="195.5" y="44">14</text>
<text x="195.5" y="45.9">15</text>
<text x="195.5" y="47.7">30</text>
<text x="200.7" y="42.9">PA5</text>
<text x="200.7" y="44.8">PA6</text>
<text x="200.7" y="46.7">PA7</text>
<text x="218.7" y="42.9">PB5</text>
<text x="218.7" y="44.8">PB6</text>
<text x="218.7" y="46.7">PB7</text>
<text x="225.2" y="42.1">42</text>
<text x="225.2" y="44">43</text>
<text x="225.2" y="45.9">44</text>
<text x="225.2" y="47.7">45</text>
<text x="30.6" y="50.4">1</text>
<text x="30.6" y="52.3">2</text>
<text x="195.5" y="49.6">31</text>
<text x="195.5" y="51.5">32</text>
<text x="195.5" y="53.4">33</text>
<text x="200.7" y="48.6">PA8</text>
<text x="200.7" y="50.4">PA9</text>
<text x="200.7" y="52.3">PA10</text>
<text x="212.8" y="48.6">PB8-BOOT0</text>
<text x="217.8" y="52.3">PB10</text>
<text x="218.7" y="50.4">PB9</text>
<text x="225.2" y="49.6">46</text>
<text x="225.2" y="51.5">22</text>
<text x="225.2" y="53.4">25</text>
<text x="30.6" y="54.2">3</text>
<text x="30.6" y="56.1">4</text>
<text x="195.5" y="55.3">34</text>
<text x="195.5" y="57.2">37</text>
<text x="195.5" y="59">38</text>
<text x="200.7" y="54.2">PA11</text>
<text x="200.7" y="56.1">PA12</text>
<text x="200.7" y="58">PA13</text>
<text x="200.7" y="59.9">PA14</text>
<text x="217.8" y="56.1">PB12</text>
<text x="217.8" y="58">PB13</text>
<text x="217.8" y="59.9">PB14</text>
<text x="218" y="54.2">PB11</text>
<text x="225.2" y="55.3">26</text>
<text x="225.2" y="57.2">27</text>
<text x="225.2" y="59">28</text>
<text x="195.5" y="60.9">39</text>
<text x="196.3" y="64.7">2</text>
<text x="200.7" y="61.7">PA15</text>
<text x="200.7" y="65.5">PC13</text>
<text x="217.7" y="65.5">VBAT</text>
<text x="217.8" y="61.7">PB15</text>
<text x="225.2" y="60.9">29</text>
<text x="225.2" y="64.7">1</text>
<text x="30.6" y="69.3">1</text>
<text x="30.6" y="71.2">2</text>
<text x="196.3" y="66.6">3</text>
<text x="196.3" y="68.5">4</text>
<text x="200.7" y="67.4">PC14-OSC32_IN</text>
<text x="200.7" y="69.3">PC15-OSC32_OUT</text>
<text x="217.5" y="69.3">VDD4</text>
<text x="217.5" y="71.2">VDD6</text>
<text x="225.2" y="68.5">24</text>
<text x="225.2" y="70.3">36</text>
<text x="30.6" y="73.1">3</text>
<text x="30.6" y="74.9">4</text>
<text x="30.6" y="76.8">5</text>
<text x="196.3" y="72.2">5</text>
<text x="196.3" y="74.1">6</text>
<text x="196.3" y="77.9">7</text>
<text x="200.7" y="73.1">PF0-OSC_IN</text>
<text x="200.7" y="74.9">PF1-OSC_OUT</text>
<text x="217.5" y="73">VDD8</text>
<text x="217.7" y="76.8">VSS4</text>
<text x="225.2" y="72.2">48</text>
<text x="225.2" y="76">23</text>
<text x="225.2" y="77.9">35</text>
<text x="30.6" y="78.7">6</text>
<text x="30.6" y="80.6">7</text>
<text x="30.6" y="82.5">8</text>
<text x="195.5" y="81.6">21</text>
<text x="195.5" y="83.5">20</text>
<text x="200.7" y="78.7">PG10-NRST</text>
<text x="200.7" y="82.5">VDDA</text>
<text x="217.7" y="78.7">VSS6</text>
<text x="217.7" y="80.6">VSS8</text>
<text x="225.2" y="79.8">47</text>
<text x="29.7" y="86.2">10</text>
<text x="30.6" y="84.4">9</text>
<text x="195.5" y="85.4">19</text>
<text x="200.7" y="84.4">VREF</text>
<text x="200.7" y="86.2">VSSA</text>
<text x="37.2" y="126.8">15</text>
<text x="38.1" y="128.7">2</text>
<text x="38.1" y="130.6">4</text>
<text x="42.5" y="129.6">C1+</text>
<text x="42.5" y="131.4">C1-</text>
<text x="42.5" y="127.7">VCC</text>
<text x="58.6" y="129.6">C2+</text>
<text x="59" y="131.4">C2-</text>
<text x="65.1" y="128.7">5</text>
<text x="65.1" y="130.6">6</text>
<text x="37.3" y="134.4">11</text>
<text x="38.1" y="136.3">9</text>
<text x="42.5" y="135.2">DIN</text>
<text x="42.5" y="137.1">ROUT</text>
<text x="57.1" y="135.2">DOUT</text>
<text x="58.9" y="137.1">RIN</text>
<text x="65.1" y="134.4">13</text>
<text x="65.1" y="136.3">8</text>
<text x="38.1" y="140">3</text>
<text x="38.1" y="141.9">7</text>
<text x="42.5" y="140.9">V+</text>
<text x="42.5" y="142.7">V-</text>
<text x="53.7" y="142.7">FORCEON</text>
<text x="59.4" y="140.9">EN</text>
<text x="65.1" y="140">1</text>
<text x="65.1" y="143.8">16</text>
<text x="65.1" y="141.9">12</text>
<text x="237.4" y="143.8">2</text>
<text x="237.4" y="140">4</text>
<text x="240.3" y="140.9">VDDVOUT</text>
<text x="244.9" y="142.7">NC1</text>
<text x="250.1" y="141.9">1</text>
<text x="250.1" y="143.8">5</text>
<text x="250.1" y="140">3</text>
<text x="37.2" y="145.7">14</text>
<text x="42.5" y="146.5">GND</text>
<text x="52.9" y="144.6">FORCEOFF</text>
<text x="55.5" y="146.5">INVALID</text>
<text x="65.1" y="145.7">10</text>
<text x="240.3" y="144.6">GND</text>
<text x="244.9" y="144.6">NC2</text>
<text x="41.9" y="170.2">4</text>
<text x="41.9" y="168.3">1</text>
<text x="41.9" y="173.9">3</text>
<text x="46.2" y="171">RXD</text>
<text x="46.2" y="169.1">TXD</text>
<text x="53.3" y="169.1">CANH</text>
<text x="53.6" y="171">CANL</text>
<text x="61.3" y="168.3">7</text>
<text x="61.3" y="170.2">6</text>
<text x="61.3" y="173.9">8</text>
<text x="41.9" y="175.8">2</text>
<text x="46.2" y="176.7">GND</text>
<text x="46.2" y="174.8">VCC</text>
<text x="55.1" y="176.6">VIO</text>
<text x="56.8" y="174.8">S</text>
<text x="61.3" y="175.8">5</text>
</g>
<g font-size="1.3">
<text x="43.6" y="16.4">5V_CAN/1.10E</text>
<text x="185.6" y="16.9">BAS16</text>
<text x="186.8" y="12.2">D7</text>
<text x="196.9" y="16.9">BAS16</text>
<text x="198.1" y="12.2">D8</text>
<text x="43.6" y="18.3">CAN_P</text>
<text x="43.6" y="20.2">CAN_N</text>
<text x="170.7" y="23.5">30.9k</text>
<text x="170.7" y="20.7">R27</text>
<text x="186.4" y="24">1.3k</text>
<text x="186.5" y="20.2">R24</text>
<text x="197.4" y="24">30.9k</text>
<text x="197.8" y="20.2">R25</text>
<text x="146.6" y="27.7">SHUNT_A+/1.6D</text>
<text x="161.6" y="29.6">1.96k</text>
<text x="162" y="25.9">R26</text>
<text x="251.7" y="29.2">30.9k</text>
<text x="251.7" y="26.3">R33</text>
<text x="170.7" y="34.8">2.1k</text>
<text x="170.7" y="32">R28</text>
<text x="231.9" y="35.3">CS_C_OUT</text>
<text x="253.9" y="35.3">1.96k</text>
<text x="254.3" y="31.5">R32</text>
<text x="262.1" y="33.4">SHUNT_C+/1.11D</text>
<text x="158.9" y="39.5">R30</text>
<text x="179.8" y="37.2">CS_A_OUT</text>
<text x="182.7" y="39">SHUNT_A-/1.6D</text>
<text x="187.2" y="40.9">BEMF_B</text>
<text x="230.1" y="39.1">SWO</text>
<text x="230.1" y="40.9">RC_PWM_IN</text>
<text x="230.1" y="37.2">BEMF_A</text>
<text x="251.7" y="40.5">2.1k</text>
<text x="251.7" y="37.6">R34</text>
<text x="140.9" y="46.6">SHUNT_B+/1.8D</text>
<text x="156.3" y="44.7">R29</text>
<text x="158.1" y="42.3">30.9k</text>
<text x="166.6" y="44.7">CS_B_OUT</text>
<text x="182.7" y="42.8">SHUNT_B-/1.8D</text>
<text x="230.1" y="44.7">COM_TX</text>
<text x="230.1" y="46.6">COM_RX</text>
<text x="230.1" y="42.8">LED1</text>
<text x="36" y="52.2">RS232_TX</text>
<text x="47.1" y="48.5">R21</text>
<text x="47.6" y="52.2">1k</text>
<text x="57.7" y="52.7">D5</text>
<text x="60.5" y="50.3">RC_PWM_IN</text>
<text x="155.9" y="48.5">1.96k</text>
<text x="158.8" y="53.6">2.1k</text>
<text x="158.9" y="50.8">R31</text>
<text x="183.4" y="48.5">FET_C_H/1.3D</text>
<text x="183.5" y="50.3">FET_B_H/1.3C</text>
<text x="183.6" y="52.2">FET_A_H/1.3B</text>
<text x="230.1" y="52.2">SHUNT_C-/1.11D</text>
<text x="230.1" y="50.4">LED2</text>
<text x="251.7" y="52.7">R35</text>
<text x="36" y="54.1">RS232_RX</text>
<text x="57.7" y="55.5">MM3Z3V3</text>
<text x="187.1" y="56">CAN_RX</text>
<text x="187.2" y="54.1">CAN_TX</text>
<text x="187.7" y="59.8">SWCLK</text>
<text x="187.9" y="57.9">SWDIO</text>
<text x="230.1" y="54.1">TEMP_SENSE</text>
<text x="230.1" y="59.8">FET_B_L/1.3C</text>
<text x="230.1" y="57.9">FET_C_L/1.3D</text>
<text x="230.1" y="56">BEMF_C</text>
<text x="251.7" y="55.5">10k</text>
<text x="62.6" y="63.1">L3</text>
<text x="102" y="65.4">3V3_STLINK/1.8F</text>
<text x="168.6" y="65">C51</text>
<text x="184.8" y="61.6">GPIO_BEMF</text>
<text x="189.1" y="65.4">LED3</text>
<text x="230.1" y="61.7">FET_A_L/1.3B</text>
<text x="23" y="71.1">SWDIO</text>
<text x="25.2" y="69.2">3V3</text>
<text x="41.7" y="71.1">SWDIO</text>
<text x="57.7" y="69.6">D6</text>
<text x="61.8" y="66.8">470R</text>
<text x="72" y="68.4">C48</text>
<text x="81.4" y="68.4">C49</text>
<text x="90.8" y="68.4">C50</text>
<text x="166.8" y="69.6">18pF C0G</text>
<text x="176.4" y="69.6">Y1</text>
<text x="189.1" y="69.2">LED5</text>
<text x="189.1" y="67.3">LED4</text>
<text x="270.9" y="70.6">470R</text>
<text x="271.7" y="66.8">L5</text>
<text x="22.8" y="74.8">SWCLK</text>
<text x="24.6" y="76.7">GND</text>
<text x="24.6" y="73">GND</text>
<text x="41.7" y="74.8">SWCLK</text>
<text x="57.7" y="72.5">PESD3V3U1UA</text>
<text x="72" y="72.2">10uF 10V</text>
<text x="81.4" y="72.2">1uF 10V</text>
<text x="90.8" y="72.2">0.1uF 25V</text>
<text x="166.8" y="77.2">18pF C0G</text>
<text x="168.6" y="72.5">C52</text>
<text x="176.4" y="72.5">8Mhz</text>
<text x="234" y="76">0.1uF 25V</text>
<text x="234" y="72.2">C60</text>
<text x="243.4" y="76">0.1uF 25V</text>
<text x="243.4" y="72.2">C59</text>
<text x="254.7" y="76">0.1uF 25V</text>
<text x="254.7" y="72.2">C58</text>
<text x="266" y="76">10uF 10V</text>
<text x="266" y="72.2">C57</text>
<text x="24" y="82.4">NRST</text>
<text x="24.3" y="78.6">SWO</text>
<text x="41.7" y="78.6">SWO</text>
<text x="41.7" y="82.4">NRST</text>
<text x="163.5" y="83.8">470R</text>
<text x="164.3" y="80">L4</text>
<text x="188.8" y="78.6">NRST</text>
<text x="25.7" y="84.3">RX</text>
<text x="25.9" y="86.1">TX</text>
<text x="48.9" y="84.3">R22</text>
<text x="48.9" y="89.9">R23</text>
<text x="49" y="88">51R</text>
<text x="56.7" y="86.1">COM_RX</text>
<text x="173.7" y="89.2">1uF 10V</text>
<text x="173.7" y="85.4">C53</text>
<text x="183.1" y="89.2">10nF 6.3V</text>
<text x="183.1" y="85.4">C55</text>
<text x="49" y="93.7">51R</text>
<text x="56.7" y="91.8">COM_TX</text>
<text x="173.7" y="98.6">C54</text>
<text x="183.1" y="98.6">C56</text>
<text x="220.2" y="99.8" transform="rotate(-90 220.2 99.8)">LED1</text>
<text x="231.5" y="99.8" transform="rotate(-90 231.5 99.8)">LED2</text>
<text x="242.8" y="99.8" transform="rotate(-90 242.8 99.8)">LED3</text>
<text x="254.1" y="99.8" transform="rotate(-90 254.1 99.8)">LED4</text>
<text x="265.4" y="99.8" transform="rotate(-90 265.4 99.8)">LED5</text>
<text x="36" y="106.4">470R</text>
<text x="36" y="103.6">L6</text>
<text x="173.7" y="102.3">1uF 10V</text>
<text x="183.1" y="102.3">0.1uF 25V</text>
<text x="221.6" y="105.4">R42</text>
<text x="232.9" y="105.4">R43</text>
<text x="244.2" y="105.4">R44</text>
<text x="255.5" y="105.4">R45</text>
<text x="266.8" y="105.4">R46</text>
<text x="38.6" y="110.2">C62</text>
<text x="221.6" y="108.3">3.3k</text>
<text x="232.9" y="108.3">3.3k</text>
<text x="244.2" y="108.3">1k</text>
<text x="255.5" y="108.3">1k</text>
<text x="266.8" y="108.3">3.3k</text>
<text x="37" y="114.9">10uF 10V</text>
<text x="38.6" y="117.7">C63</text>
<text x="174.5" y="118.6">D10</text>
<text x="179.2" y="116.3">GPIO_BEMF</text>
<text x="221.6" y="117.7">green</text>
<text x="221.6" y="114.9">LED4</text>
<text x="232.9" y="117.7">yellow</text>
<text x="232.9" y="114.9">LED5</text>
<text x="244.2" y="117.7">white</text>
<text x="244.2" y="114.9">LED6</text>
<text x="255.5" y="117.7">blue</text>
<text x="255.5" y="114.9">LED7</text>
<text x="266.8" y="117.7">red</text>
<text x="266.8" y="114.9">LED8</text>
<text x="25.9" y="124.9">C64</text>
<text x="36.8" y="122.4">0.1uF 25V</text>
<text x="73.9" y="124.9">C67</text>
<text x="174.5" y="121.5">BAT54</text>
<text x="22.3" y="128.7">0.1uF 25V</text>
<text x="73.9" y="128.7">0.1uF 25V</text>
<text x="158.2" y="131.4">R36</text>
<text x="166.9" y="130.9">BAS16</text>
<text x="166.9" y="128">D9</text>
<text x="174.5" y="129">2.1k</text>
<text x="174.5" y="126.2">R37</text>
<text x="28.5" y="137">COM_RX</text>
<text x="28.7" y="135.1">COM_TX</text>
<text x="69.9" y="135.1">RS232_TX</text>
<text x="69.9" y="137">RS232_RX</text>
<text x="140.3" y="133.2">GANFET_A_HS/1.6C</text>
<text x="158.3" y="135.1">10k</text>
<text x="179.2" y="133.2">BEMF_A</text>
<text x="86.9" y="140.8">3V3_STLINK/1.8F</text>
<text x="174.5" y="143.1">D12</text>
<text x="179.2" y="140.8">GPIO_BEMF</text>
<text x="225.6" y="143.8">C61</text>
<text x="256.4" y="140.8">TEMP_SENSE</text>
<text x="12.9" y="149.4">0.1uF 25V</text>
<text x="16.5" y="145.7">C65</text>
<text x="24.2" y="149.4">0.1uF 25V</text>
<text x="27.8" y="145.7">C66</text>
<text x="73.7" y="148.3">INVALID</text>
<text x="73.7" y="146.4">RS232_VCC</text>
<text x="85.9" y="147.8">100k</text>
<text x="85.9" y="145">R47</text>
<text x="174.5" y="145.9">BAT54</text>
<text x="222" y="147.5">0.1uF 25V</text>
<text x="158.2" y="155.8">R38</text>
<text x="166.9" y="155.4">BAS16</text>
<text x="166.9" y="152.5">D11</text>
<text x="174.5" y="153.5">2.1k</text>
<text x="174.5" y="150.6">R39</text>
<text x="71.8" y="159.6">CAN_P</text>
<text x="140.3" y="157.7">GANFET_B_HS/1.8C</text>
<text x="158.3" y="159.6">10k</text>
<text x="179.2" y="157.7">BEMF_B</text>
<text x="70.9" y="166.7">120R</text>
<text x="70.9" y="163.8">R48</text>
<text x="174.5" y="167.6">D14</text>
<text x="179.2" y="165.3">GPIO_BEMF</text>
<text x="17.4" y="172.3">L7</text>
<text x="32.6" y="170.9">CAN_RX</text>
<text x="32.7" y="169">CAN_TX</text>
<text x="71.8" y="170.9">CAN_N</text>
<text x="174.5" y="170.4">BAT54</text>
<text x="16.6" y="176.1">470R</text>
<text x="22.1" y="177.7">C68</text>
<text x="31.6" y="177.7">C69</text>
<text x="66.2" y="174.7">SILENT</text>
<text x="66.3" y="179.6">C70</text>
<text x="71.2" y="178">470R</text>
<text x="72" y="174.2">L8</text>
<text x="166.9" y="179.9">BAS16</text>
<text x="166.9" y="177">D13</text>
<text x="174.5" y="178">2.1k</text>
<text x="174.5" y="175.1">R41</text>
<text x="18.9" y="181.5">10uF 10V</text>
<text x="28" y="181.5">0.1uF 25V</text>
<text x="66.3" y="183.3">0.1uF 25V</text>
<text x="139.5" y="182.2">GANFET_C_HS/1.10C</text>
<text x="158.2" y="180.3">R40</text>
<text x="158.3" y="184.1">10k</text>
<text x="179.2" y="182.2">BEMF_C</text>
</g>
<text font-size=".8" x="21.8" y="80.3">GND_DETECT</text>
</svg>
